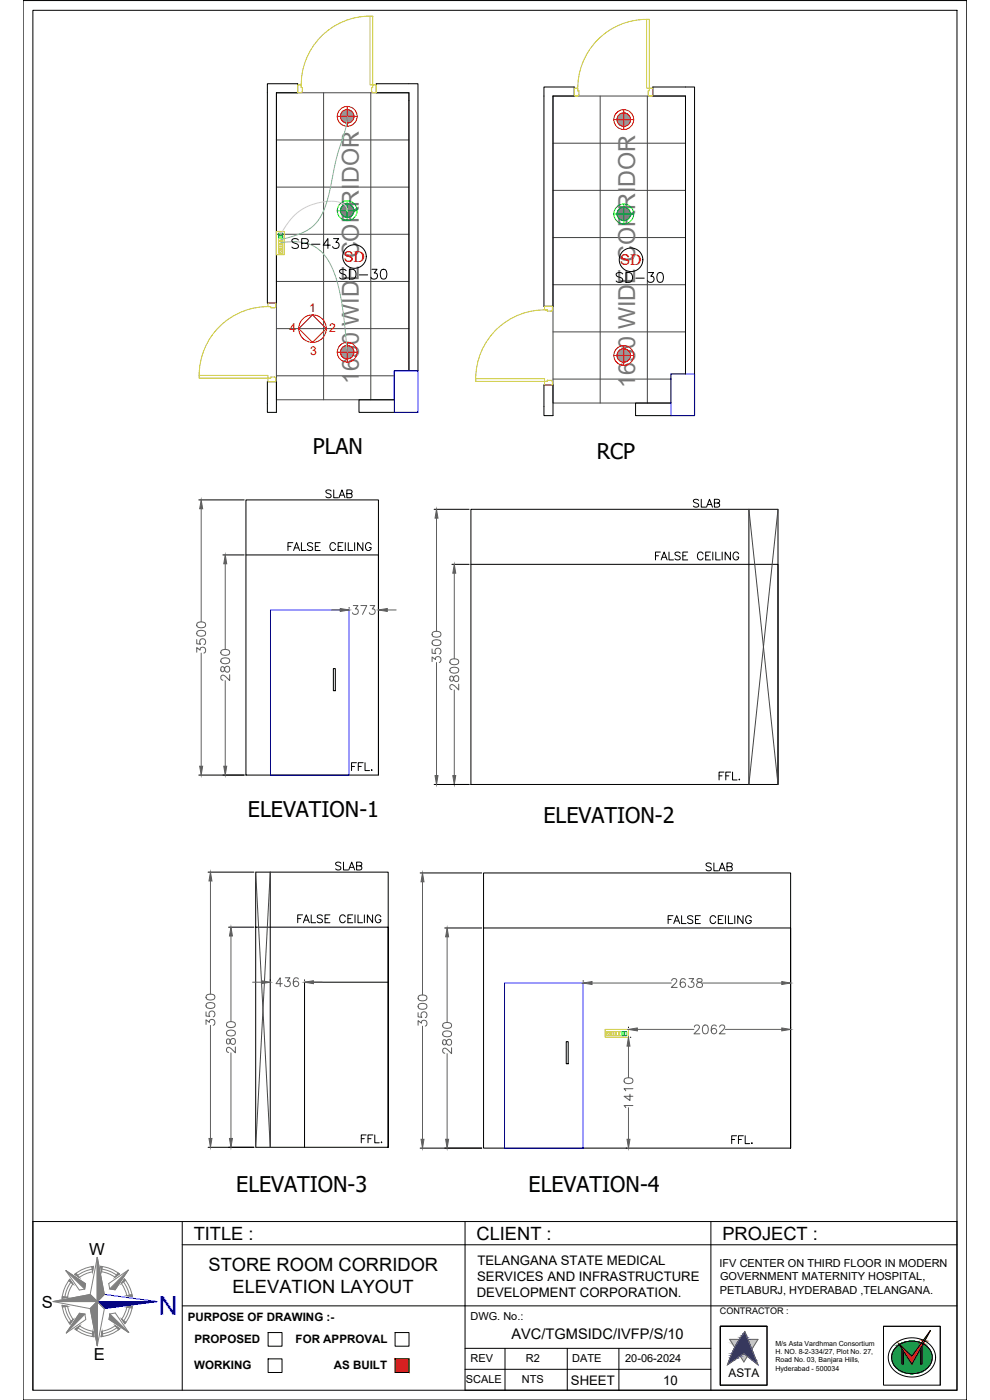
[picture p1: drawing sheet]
<svg xmlns="http://www.w3.org/2000/svg" width="297mm" height="420mm" viewBox="0 0 297 420" stroke-linecap="round" stroke-linejoin="round" font-family="sans-serif">
<!-- layer: ELE-LIGHTING WIRING -->
<g fill="none" stroke="#454545" stroke-width=".3">
<path d="M82.9 27.8h39.8v83.5h-4.4v8.7h-35.4zM97.1 27.8v92.2M111.3 27.8v92.2M165.9 28.8h39.8v83.4h-4.4v8.8h-35.4zM180.1 28.8v92.2M194.2 28.8v92.2M82.9 42h39.8M82.9 56.2h39.8M165.9 43h39.8M165.9 57.1h39.8M82.9 70.3h39.8M165.9 71.3h39.8"/>
<path d="M82.9 84.5h39.8M82.9 98.6h39.8M165.9 85.4h39.8M165.9 99.6h39.8M82.9 112.8h35.4M165.9 113.8h35.4"/>
</g>
<!-- layer: walls -->
<path d="M80.2 27.8v63.2M89.3 25.1v2.7h-6.4v63.2M122.7 25.1h-9.8v2.7h9.8M122.7 30.2v81.1M163.2 28.8v63.1M172.3 26.1v2.7h-6.4v63.1M205.7 26.1h-9.8v2.7h9.8M205.7 31.2v81M80.2 121v-6.4h2.7v9.2M163.2 122v-6.5h2.7v9.2" fill="none" stroke="#000" stroke-width=".3"/>
<!-- layer: col -->
<path d="M118.3 111.3h7.1v12.5h-7.1zM201.3 112.2h7.1v12.5h-7.1z" fill="none" stroke="#00f" stroke-width=".35"/>
<!-- layer: wall -->
<path d="M122.7 27.8v2.4M205.7 28.8v2.4M80.2 91h2.7M163.2 91.9h2.7M118.3 120h-10.6v3.8h10.6M201.3 121h-10.6v3.7h10.6" fill="none" stroke="#000" stroke-width=".3"/>
<!-- layer: ELE-12W UPS LIGHT -->
<g fill="none" stroke="#0f0" stroke-width=".3">
<path d="M101.2 63.2h5.9M104.2 60.3v5.9M184.2 64.2h5.9M187.2 61.2v6"/>
<circle cx="104.2" cy="63.2" r="2.02"/>
<circle cx="104.2" cy="63.2" r="2.98"/>
<circle cx="187.2" cy="64.2" r="2.02"/>
<circle cx="187.2" cy="64.2" r="2.98"/>
</g>
<g fill="none" stroke="#808080" stroke-width=".3">
<path d="M102.2 63.2l2 2.1M102.2 63.3l1.9 2M102.2 63.4l1.8 1.9M102.2 63.1l2.1 2.1M102.2 63.5l1.7 1.7M102.2 63l2.2 2.2M102.2 62.9l2.3 2.3M102.2 63.6l1.6 1.6M102.2 62.8l2.4 2.4M102.2 63.8l1.5 1.4M102.2 62.7l2.5 2.5M102.2 62.6l2.6 2.6"/>
<path d="M102.3 63.9l1.2 1.2M102.3 62.5l2.6 2.6M102.3 62.4l2.7 2.7M102.3 64.1l1 1M102.4 62.3l2.7 2.7M102.4 62.3l2.8 2.7M102.4 62.2l2.8 2.8M102.5 64.3l.6 .6M102.5 62.1l2.8 2.8M102.5 62.1l2.9 2.8M102.7 61.9l2.8 2.8M102.8 61.8l2.8 2.8-2.9-2.8"/>
<path d="M102.8 61.7l2.9 2.9M103.1 61.5l2.8 2.8-2.9-2.7M103.1 61.5l2.8 2.8M103.2 61.5l2.7 2.7M103.3 61.4l2.7 2.7M103.4 61.4l2.7 2.6M103.5 61.3l2.6 2.6M103.6 61.3l2.5 2.5M103.7 61.3l2.4 2.4M103.7 61.3l2.5 2.4M103.8 61.2l2.4 2.4M103.9 61.2l2.3 2.3"/>
<path d="M104 61.2l2.2 2.2M104.1 61.2l2.1 2.1M104.2 61.2l2 2M104.3 61.2l1.9 1.9M104.5 61.2l1.7 1.7M104.6 61.3l1.6 1.5M104.7 61.3l1.4 1.4M104.9 61.3l1.2 1.2M105.1 61.4l.9 .9M105.4 61.6l.4 .5M105.5 64.8l-2.9-2.9 2.8 2.9M105.8 64.5l-2.9-2.9 2.8 2.9"/>
<path d="M185.1 64.1l2.1 2.1M185.1 64.2l2 2M185.1 64l2.2 2.2M185.1 64.4l1.9 1.8M185.2 63.9l2.2 2.3M185.2 64.5l1.7 1.7M185.2 63.9l2.3 2.3M185.2 64.6l1.6 1.6M185.2 63.8l2.4 2.4M185.2 63.7l2.5 2.5M185.2 64.7l1.4 1.5M185.2 63.6l2.6 2.5"/>
<path d="M185.3 64.9l1.2 1.2M185.3 63.5l2.5 2.6M185.3 63.4l2.6 2.7M185.3 63.4l2.7 2.7M185.3 65.1l1 .9M185.4 63.3l2.7 2.7M185.4 63.2l2.7 2.8M185.4 63.2l2.8 2.7M185.5 65.3l.6 .6M185.5 63.1l2.8 2.8M185.5 63l2.8 2.9M185.6 62.9l2.9 2.9-2.9-2.8"/>
<path d="M185.7 62.9l2.8 2.8M185.8 62.7l2.9 2.9M185.9 62.7l2.8 2.8M186 62.6l2.8 2.8-2.9-2.8M186.1 62.5l2.7 2.8M186.1 62.5l2.8 2.7M186.2 62.4l2.7 2.8M186.3 62.4l2.7 2.7M186.3 62.4l2.7 2.6M186.4 62.3l2.6 2.7M186.5 62.3l2.6 2.6M186.6 62.3l2.5 2.5"/>
<path d="M186.6 62.3l2.5 2.4M186.7 62.2l2.4 2.4M186.8 62.2l2.3 2.3M186.9 62.2l2.3 2.3M187 62.2l2.2 2.2M187.1 62.2l2.1 2.1M187.2 62.2l2 2M187.3 62.2l1.9 1.8M187.4 62.2l1.8 1.7M187.6 62.2l1.5 1.6M187.7 62.3l1.4 1.3M187.9 62.3l1.1 1.2"/>
<path d="M188.1 62.4l.9 .9M188.3 62.6l.5 .4M188.6 65.6l-2.8-2.9 2.8 3"/>
</g>
<!-- layer: ELE-12W LED -->
<g fill="none" stroke="#f00" stroke-width=".3">
<path d="M101.2 34.9h5.9M104.2 31.9v6M184.2 35.9h5.9M187.2 32.9v6M101.2 105.7h5.9M104.2 102.7v6M184.2 106.7h5.9M187.2 103.7v6"/>
<circle cx="104.2" cy="34.9" r="2.02"/>
<circle cx="104.2" cy="34.9" r="2.98"/>
<circle cx="187.2" cy="35.9" r="2.02"/>
<circle cx="187.2" cy="35.9" r="2.98"/>
<circle cx="104.2" cy="105.7" r="2.02"/>
<circle cx="104.2" cy="105.7" r="2.98"/>
<circle cx="187.2" cy="106.7" r="2.02"/>
<circle cx="187.2" cy="106.7" r="2.98"/>
</g>
<g fill="none" stroke="#989898" stroke-width=".3">
<path d="M102.2 34.8l2 2.1M102.2 35l1.9 1.9M102.2 35.1l1.8 1.8M102.2 34.7l2.1 2.2M102.2 35.2l1.7 1.7M102.2 34.6l2.2 2.3M102.2 34.6l2.3 2.3M102.2 35.3l1.6 1.6M102.2 34.5l2.4 2.4M102.2 35.4l1.5 1.5M102.2 34.4l2.5 2.5M102.2 34.3l2.6 2.5"/>
<path d="M102.3 35.6l1.2 1.2M102.3 34.2l2.6 2.6M102.3 34.1l2.6 2.7M102.3 34.1l2.7 2.7M102.3 35.8l1 1M102.4 34l2.7 2.7M102.4 33.9l2.8 2.8M102.5 36l.6 .6M102.6 33.7l2.8 2.8-2.9-2.8M102.6 33.6l2.9 2.9M102.8 33.5l2.8 2.8M102.8 33.4l2.9 2.9"/>
<path d="M102.9 33.4l2.8 2.8M102.9 33.3l2.9 2.8M103 33.3l2.8 2.8M103.1 33.2l2.8 2.8M103.2 33.1l2.7 2.8M103.3 33.1l2.7 2.6-2.7-2.6M103.4 33l2.7 2.7M103.5 33l2.6 2.6M103.6 33l2.5 2.5M103.7 33l2.4 2.4M103.7 32.9l2.5 2.4M103.8 32.9l2.4 2.4"/>
<path d="M103.9 32.9l2.3 2.3M104 32.9l2.2 2.2M104.1 32.9l2.1 2.1M104.2 32.9l2 2M104.3 32.9l1.9 1.8M104.5 32.9l1.7 1.7M104.6 32.9l1.6 1.6M104.7 33l1.4 1.4M104.9 33l1.2 1.2M105.1 33.1l.9 .9M105.3 36.6l-2.8-2.8 2.7 2.8M105.4 33.3l.4 .4"/>
<path d="M105.6 36.4l-2.9-2.9 2.8 2.9M185.1 35.8l2.1 2.1M185.1 35.9l2 2M185.1 35.7l2.2 2.2M185.1 36l1.9 1.9M185.2 35.6l2.2 2.3M185.2 36.2l1.7 1.7M185.2 35.5l2.3 2.4M185.2 36.3l1.6 1.6M185.2 35.4l2.4 2.5M185.2 35.4l2.5 2.5M185.2 36.4l1.4 1.5"/>
<path d="M185.2 35.3l2.6 2.5M185.3 36.6l1.2 1.2M185.3 35.2l2.5 2.6M185.3 35.1l2.6 2.7M185.3 35.1l2.7 2.6M185.3 36.8l1 .9M185.4 35l2.7 2.7M185.5 37l.6 .6M185.5 34.8l2.8 2.8M185.5 34.7l2.8 2.8M185.6 34.7l2.8 2.8M185.6 34.6l2.9 2.8"/>
<path d="M185.7 34.5l2.8 2.9M185.7 34.5l2.9 2.8M185.8 34.4l2.8 2.9M185.8 34.4l2.9 2.8M185.9 34.3l2.8 2.9M185.9 34.3l2.9 2.8M186 34.2l2.8 2.9M186.1 34.2l2.7 2.8M186.1 34.2l2.8 2.7M186.3 34.1l2.7 2.7-2.8-2.7M186.3 34.1l2.7 2.6M186.4 34l2.6 2.7"/>
<path d="M186.5 34l2.6 2.6M186.6 34l2.5 2.5M186.6 33.9l2.5 2.5M186.7 33.9l2.4 2.4M186.8 33.9l2.3 2.3M186.9 33.9l2.3 2.2M187 33.9l2.2 2.1M187.1 33.9l2.1 2M187.2 33.9l2 1.9M187.3 33.9l1.9 1.8M187.4 33.9l1.8 1.7M187.6 33.9l1.5 1.6"/>
<path d="M187.7 34l1.4 1.3M187.9 34l1.1 1.2M188.1 34.1l.9 .9M188.2 37.6l-2.8-2.8 2.7 2.9M188.3 34.3l.5 .4M102.2 105.6l2 2.1M102.2 105.7l1.9 2M102.2 105.8l1.8 1.9M102.2 105.5l2.1 2.2M102.2 106l1.7 1.7M102.2 105.4l2.2 2.3M102.2 105.3l2.3 2.4"/>
<path d="M102.2 106.1l1.6 1.6M102.2 105.3l2.4 2.4M102.2 106.2l1.5 1.5M102.2 105.2l2.5 2.5M102.2 105.1l2.6 2.5M102.3 106.4l1.2 1.2M102.3 105l2.6 2.6M102.3 104.9l2.6 2.7M102.3 104.9l2.7 2.6M102.3 106.6l1 .9M102.4 104.8l2.7 2.7M102.4 104.7l2.8 2.8"/>
<path d="M102.4 104.7l2.8 2.7M102.5 106.8l.6 .6M102.5 104.6l2.8 2.8M102.5 104.5l2.9 2.8M102.6 104.5l2.8 2.8M102.6 104.4l2.9 2.9M102.7 104.4l2.8 2.8M102.8 104.2l2.8 2.9-2.9-2.8M102.8 104.2l2.9 2.8M102.9 104.1l2.9 2.8M103 104.1l2.8 2.8M103.1 104l2.8 2.8"/>
<path d="M103.1 104l2.8 2.7M103.2 103.9l2.7 2.8M103.3 103.9l2.7 2.7M103.3 103.9l2.7 2.6M103.4 103.8l2.7 2.7M103.5 103.8l2.6 2.6M103.6 103.8l2.5 2.5M103.7 103.7l2.4 2.5M103.7 103.7l2.5 2.4M103.8 103.7l2.4 2.3M103.9 103.7l2.3 2.2M104 103.7l2.2 2.1"/>
<path d="M104.1 103.7l2.1 2M104.2 103.7l2 1.9M104.3 103.7l1.9 1.8M104.5 103.7l1.7 1.7M104.6 103.7l1.6 1.6M104.7 103.8l1.4 1.3M104.9 103.8l1.2 1.2M105.1 103.9l.9 .9M105.4 104.1l.4 .4M185.1 106.6l2.1 2.1M185.1 106.7l2 2M185.1 106.5l2.2 2.2"/>
<path d="M185.1 106.8l1.9 1.9M185.2 106.4l2.2 2.3M185.2 106.9l1.7 1.8M185.2 106.3l2.3 2.4M185.2 107.1l1.6 1.6M185.2 106.2l2.4 2.5M185.2 106.2l2.5 2.4M185.2 107.2l1.4 1.4M185.2 106.1l2.6 2.5M185.3 107.4l1.2 1.2M185.3 106l2.5 2.6M185.3 105.9l2.6 2.7"/>
<path d="M185.3 105.8l2.7 2.7M185.3 107.5l1 1M185.4 105.8l2.7 2.7M185.4 105.7l2.7 2.7M185.4 105.6l2.8 2.8M185.5 107.8l.6 .6M185.6 105.4l2.8 2.9M185.6 105.4l2.9 2.8M185.7 105.3l2.8 2.9M185.8 105.2l2.9 2.8M185.9 105.1l2.8 2.9M185.9 105.1l2.9 2.8"/>
<path d="M186.1 104.9l2.8 2.8M186.2 104.9l2.7 2.7M186.3 104.9l2.7 2.7M186.3 104.8l2.7 2.7M186.4 104.8l2.6 2.6M186.5 104.8l2.6 2.6M186.6 104.8l2.5 2.5M186.6 104.7l2.5 2.5M186.7 104.7l2.4 2.4M186.8 104.7l2.3 2.3M186.9 104.7l2.3 2.2M187 104.7l2.2 2.1"/>
<path d="M187.1 104.7l2.1 2M187.2 104.7l2 1.9M187.3 104.7l1.9 1.8M187.4 104.7l1.8 1.7M187.6 104.7l1.5 1.6M187.7 104.7l1.4 1.4M187.9 104.8l1.1 1.2M188.1 104.9l.9 .9M188.3 108.3l-2.8-2.8 2.8 2.9M188.3 105.1l.5 .4M188.6 108.1l-2.8-2.9 2.8 2.9M188.8 107.8l-2.7-2.8 2.7 2.8"/>
</g>
<!-- layer: ELE-4M RAW P.SB -->
<g fill="none" stroke="#ffbf00" stroke-width=".3">
<path d="M82.9 69.5h2.4v6.9h-2.4zM83.6 72.4h1.2v.7h-1.2zM83.6 71.6h1.2v.6h-1.2zM83.6 74.1h1.2v.6h-1.2zM83.6 73.2h1.2v.7h-1.2zM83.9 75.6l.1 .2zM83.9 75.1v.1zM84.8 74.9h-1.2v1.1h1.2M181.6 308.9h7v2.4h-7zM182.1 309.6h1v1.2h-1zM182.4 310h.1M182.6 310.4v.2z"/>
<path d="M182.9 309.9l-.1 .1M183.3 309.6h.7v1.2h-.7zM184.2 309.6h.6v1.2h-.6zM185 309.6h.6v1.2h-.6zM185.8 309.6h.6v1.2h-.6z"/>
</g>
<!-- layer: ELE-6M RAW P.SB -->
<path d="M83.6 70.8h1.2v.6h-1.2zM83.6 70h1.2v.6h-1.2zM186.6 309.6h.6v1.2h-.6zM187.4 309.6h.7v1.2h-.7z" fill="none" stroke="#0f0" stroke-width=".3"/>
<!-- layer: ELE-LIGHTING WIRING -->
<path d="M104.2 63.3a3.2 3.2 0 0 0-3.6-2.8 15.9 15.9 0 0 0-15.6 8.6l-.8 1.2" fill="none" stroke="#debad0" stroke-width=".3"/>
<path d="M104.2 34.9a26.4 26.4 0 0 1-2.3 9.5l-1.2 4.3a75.8 75.8 0 0 1-3.6 14.4 12.6 12.6 0 0 1-9.3 7.8l-3.6 1M84.2 72.7l1.4-.1a13.2 13.2 0 0 1 9.6 1.9l2.4 2.4a26.5 26.5 0 0 1 4.6 12.2l1 6.3 1 10.3" fill="none" stroke="#63d7b6" stroke-width=".3"/>
<!-- layer: FA-BELOW SMOKE DERECTOR -->
<g fill="none" stroke="#000" stroke-width=".3">
<circle cx="106.4" cy="77" r="3.5"/>
<circle cx="189.3" cy="78" r="3.5"/>
</g>
<!-- layer: EQP ASBUILT -->
<g fill="none" stroke="#000" stroke-width=".3">
<path d="M89.3 25.1h-9.1v2.7M122.7 25.1h2.7v86.2M172.3 26.1h-9.1v2.7M205.7 26.1h2.7v86.1M80.2 121v2.8h2.7M163.2 122v2.7h2.7M59.7 150h13.6M73.8 150h39.7v82.6h-39.7zM130.3 152.8h10.5M141.3 152.8h92.1v82.6h-92.1zM224.7 152.8v82.6M66.9 166.5h6.4"/>
<path d="M73.8 166.5h39.7v66.1M135.6 169.4h5.2M141.3 169.4h92.1v66M59.7 232.6h13.6M130.3 235.4h10.5M62.4 261.7h13.8M68.6 278.3h7.6M76.7 278.3h39.8v66h-39.8v-82.6h39.8v82.6M81.1 261.7v82.6M126.1 262h18.4M133.4 278.5h11.1M145.1 278.5h92.1v66.1h-92.1v-82.6h92.1v82.6"/>
<path d="M116.5 294.8h-25.1v49.5M175 294.3v.2M237.2 294.3v.2M188.6 308.2v.2M189.1 311.3h.2M237.2 308.2v.2M62.4 344.3h13.8M126.1 344.6h18.4M187.9 344.6h.2"/>
</g>
<!-- layer: DOOR -->
<g fill="none" stroke="#c8c92d" stroke-width=".3">
<path d="M111 4.8h.8v20.7h-.8zM111 4.8a20.6 20.6 0 0 0-20.6 21.5M194 5.8h.8v20.7h-.8zM194 5.8a20.6 20.6 0 0 0-20.6 21.5M89.3 25.5h1.1v.8h.3v1.2l-.3 .3h-1.1zM111.8 25.5h1.1v2.3h-1.1l-.3-.3v-1.2h.3zM172.3 26.5h1v.8h.4v1.2l-.4 .3h-1zM194.5 28.5h.1M194.8 26.5h1.1v2.3h-1.1l-.2-.2-.1-1.3h.3zM80.4 91h2.4v1l-.4 .4h-1.2v-.4h-.8zM81.2 92a20.6 20.6 0 0 0-21.4 20.7M163.4 91.9h2.3v1.1l-.3 .4h-1.2v-.4h-.8z"/>
<path d="M164.2 93a20.6 20.6 0 0 0-21.5 20.6M59.8 112.7h20.6v.8h-20.6zM80.4 113.5h.8v-.4h1.2l.4 .4v1.1h-2.4zM142.7 113.6h20.7v.9h-20.7zM163.4 114.5h.8v-.4h1.2l.3 .4v1h-2.3z"/>
</g>
<!-- layer: EQP ASBUILT -->
<path d="M81.2 183.1h23.5v49.5h-23.5zM151.4 295h23.6v49.6h-23.6z" fill="none" stroke="#00f" stroke-width=".3"/>
<!-- layer: 0 -->
<path d="M6.9 .2h283.2v420h-283.2zM9.9 3.1h277.2v414.1h-277.2zM100 200.7h.6v6.6h-.6zM169.9 312.6h.6v6.7h-.6zM139.5 366.6v50.6h147.6M287.1 366.6h-277.2v50.6M230.1 398h-14v17.7h14M265.1 398h17v17.7M216.1 415.6v-17.6h14v17.6" fill="none" stroke="#000" stroke-width=".3"/>
<!-- layer: EQP ASBUILT -->
<g fill="none" stroke="#5e5e5e" stroke-width=".3">
<path d="M60.4 152.7v33.9M131 155.5v34M67.6 169.2v25.7M136.3 172v25.7M59 195.7v-1.3l1 .7a.88 .88 0 0 1 1.5-.6 .88 .88 0 0 1-.3 1.5M59 191.9v1.3l1.2 .1a.94 .94 0 0 1-.1-1.4 .94 .94 0 0 1 1.5 .2 .94 .94 0 0 1-.4 1.4M59.2 189.5a1.7 1.7 0 0 1 2.5 .4v.3a1.53 1.53 0 0 1-2.7 0zM59.2 187a1.7 1.7 0 0 1 2.5 .4v.3a1.53 1.53 0 0 1-2.7 0zM60.4 196v34M66.4 197.8a1.69 1.69 0 0 1 2.5 .4v.2a1.53 1.53 0 0 1-2.6 0zM66.4 195.3a1.7 1.7 0 0 1 2.5 .4v.2a1.53 1.53 0 0 1-2.6 0zM129.6 198.6v-1.4l1.1 .7a.88 .88 0 0 1 1.4-.6 .88 .88 0 0 1-.3 1.5"/>
<path d="M129.6 194.8v1.2l1.2 .2a.94 .94 0 0 1 0-1.5 .94 .94 0 0 1 1.4 .2 .94 .94 0 0 1-.4 1.4M129.8 192.4a1.7 1.7 0 0 1 2.5 .3v.3a1.53 1.53 0 0 1-2.7 0zM129.8 189.8a1.7 1.7 0 0 1 2.5 .4v.3a1.53 1.53 0 0 1-2.7 0zM131 198.8v34M135.1 198.1a1.7 1.7 0 0 1 2.5 .4v.2a1.53 1.53 0 0 1-2.6 0zM66.4 200.2a1.01 1.01 0 0 0 .2 1.4l.5-.1 .2-.3a.95 .95 0 0 1 .3-1 .95 .95 0 0 1 1.2 0l.1 .9a.76 .76 0 0 1-.8 .7 .76 .76 0 0 1-.7-.8l-.1-.5a.54 .54 0 0 0-.9-.3zM67.6 204.3v25.7M68.9 202.5v1.8l-1.3-1.3a.79 .79 0 0 0-1.2-.1l-.1 .7 .6 .5M135.1 203a1 1 0 0 0 .3 1.4l.5-.1 .1-.3a.95 .95 0 0 1 .4-1 .95 .95 0 0 1 1.1 0l.1 .9a.76 .76 0 0 1-.8 .7 .76 .76 0 0 1-.7-.8l-.1-.5a.54 .54 0 0 0-.9-.3zM135.1 200.6a1.69 1.69 0 0 1 2.5 .4v.3a1.53 1.53 0 0 1-2.6 0zM136.3 207.1v25.7M137.6 205.3v1.8l-1.2-1.3a.8 .8 0 0 0-1.3-.1l-.1 .7 .6 .5"/>
<path d="M63.1 264.4v33.9M126.8 264.6v34M61.9 298.7a1.7 1.7 0 0 1 2.6 .4v.3a1.53 1.53 0 0 1-2.7 0zM69.3 280.9v25.7M125.6 299a1.69 1.69 0 0 1 2.5 .4v.2a1.53 1.53 0 0 1-2.7 0zM134.2 281.2v25.6M177.6 295h23.8M201.5 294.3l.6-.6 .8 .2a.82 .82 0 0 1-.2 1.2l-1.3 1.2h1.8M205.6 294.1a.76 .76 0 0 0-.7-.4 .76 .76 0 0 0-.7 .5 1.55 1.55 0 0 0 .6 2.1 .82 .82 0 0 0 .9-.7 .82 .82 0 0 0-.7-.9 .82 .82 0 0 0-.9 .8M206.7 293.7h1.4l-.7 1a.88 .88 0 0 1 .6 1.4 .88 .88 0 0 1-1.5-.3M209.3 293.8a.54 .54 0 0 0 .2 .9 .95 .95 0 0 1 1.1 .4 .95 .95 0 0 1-.1 1.1l-.9 .1a.76 .76 0 0 1-.6-.8 .76 .76 0 0 1 .8-.7l.5-.1a.54 .54 0 0 0 .2-.9zM210.8 295h23.8"/>
<path d="M61.8 307.5v-1.4l1 .7a.88 .88 0 0 1 1.5-.6 .88 .88 0 0 1-.3 1.5M61.8 303.7v1.2l1.2 .2a.94 .94 0 0 1-.1-1.5 .94 .94 0 0 1 1.4 .2 .94 .94 0 0 1-.3 1.4M61.9 301.3a1.69 1.69 0 0 1 2.6 .3v.3a1.53 1.53 0 0 1-2.7 0zM63.1 307.7v34M68.1 311.9a1 1 0 0 0 .2 1.4l.7-.4a.96 .96 0 0 1 .4-1 .96 .96 0 0 1 1.1 0l.1 .9a.76 .76 0 0 1-.8 .7 .76 .76 0 0 1-.7-.8l-.1-.5a.54 .54 0 0 0-.9-.3zM68.1 309.5a1.7 1.7 0 0 1 2.5 .4v.2a1.53 1.53 0 0 1-2.6 0zM68.1 307a1.69 1.69 0 0 1 2.5 .4v.2a1.53 1.53 0 0 1-2.6 0zM69.3 316v25.7M70.6 314.2v1.8l-1.2-1.3a.82 .82 0 0 0-1.2-.3l-.2 .9 .6 .5M125.4 307.7v-1.4l1.1 .8a.88 .88 0 0 1 1.4-.7 .88 .88 0 0 1-.3 1.6M125.4 303.9v1.3l1.2 .1a.94 .94 0 0 1 0-1.4 .94 .94 0 0 1 1.4 .2 .94 .94 0 0 1-.4 1.3M125.6 301.5a1.69 1.69 0 0 1 2.5 .4v.2a1.52 1.52 0 0 1-2.7 0z"/>
<path d="M126.8 308v33.9M133 312.2a1 1 0 0 0 .2 1.4l.5-.2 .1-.2a.95 .95 0 0 1 .4-1.1 .95 .95 0 0 1 1.2 .1l.1 .8a.76 .76 0 0 1-.8 .7 .76 .76 0 0 1-.7-.8l-.2-.5a.53 .53 0 0 0-.8-.2zM133 309.8a1.7 1.7 0 0 1 2.5 .3v.3a1.53 1.53 0 0 1-2.7 0zM133 307.2a1.7 1.7 0 0 1 2.5 .4v.3a1.53 1.53 0 0 1-2.7 0zM134.2 316.2v25.7M135.5 314.4v1.8l-1.3-1.3a.82 .82 0 0 0-1.1-.2l-.3 .9 .7 .5M188.6 314v9.4M191.2 308.9h17M208.3 308.2l.5-.6 .9 .3a.82 .82 0 0 1-.2 1.1l-1.3 1.3h1.8M211.1 307.7a.87 .87 0 0 1 1.3 .4 1.34 1.34 0 0 1-.9 2.2 1.7 1.7 0 0 1-.4-2.6zM214.9 308a.79 .79 0 0 0-1.1-.3 1.52 1.52 0 0 0 .5 2.6 .82 .82 0 0 0 .7-.9 .82 .82 0 0 0-.8-.8 .82 .82 0 0 0-.8 .8M215.9 308.2l.5-.6 .9 .3a.82 .82 0 0 1-.2 1.1l-1.3 1.3h1.8"/>
<path d="M217.6 308.9h17M187.4 323.8a1.7 1.7 0 0 1 2.5 .4v.3a1.53 1.53 0 0 1-2.7 0zM188.6 332.4v9.5M189 328.4v1.9l-1.8-1.3h2.7M189.9 331.8h-2.7l.5 .6M189.9 326.7h-2.7l.5 .7"/>
</g>
<g fill="#5e5e5e" stroke="#5e5e5e" stroke-width=".3">
<path d="M60.4 150l.4 2.7h-.9z"/>
<path d="M59.9 230h.9l-.4 2.6z"/>
<path d="M67.6 166.5l.4 2.7h-.9z"/>
<path d="M67.1 230h.9l-.4 2.6z"/>
<path d="M136.3 169.4l.4 2.6h-.8z"/>
<path d="M135.9 232.8h.8l-.4 2.6z"/>
<path d="M130.5 232.8h.9l-.4 2.6z"/>
<path d="M131 152.8l.4 2.7h-.9z"/>
<path d="M63.1 261.7l.5 2.7h-.9z"/>
<path d="M62.7 341.7h.9l-.5 2.6z"/>
<path d="M69.3 278.3l.4 2.6h-.9z"/>
<path d="M68.8 341.7h.9l-.4 2.6z"/>
<path d="M126.8 262l.4 2.6h-.9z"/>
<path d="M126.3 341.9h.9l-.4 2.7z"/>
<path d="M134.2 278.5l.4 2.7h-.9z"/>
<path d="M133.7 341.9h.9l-.4 2.7z"/>
<path d="M175 295l2.6-.4v.9z"/>
<path d="M234.6 294.6l2.6 .4-2.6 .5z"/>
<path d="M188.6 311.3l.4 2.7h-.9z"/>
<path d="M188.1 341.9h.9l-.4 2.7z"/>
<path d="M188.6 308.9l2.6-.4v.9z"/>
<path d="M234.6 308.5l2.6 .4-2.6 .5z"/>
</g>
<path d="M224.7 152.8l8.7 82.6M233.4 152.8l-8.7 82.6M76.7 261.7l4.4 82.6M81.1 261.7l-4.4 82.6" fill="none" stroke="#454545" stroke-width=".3"/>
<!-- layer: ELE-SOCKET NMBERING -->
<g fill="none" stroke="#000" stroke-width=".3">
<path d="M200.5 275.9h.9M201.9 274.8h-1.4v2.4M202.2 277.2l.8-2.4 .9 2.4M202.5 276.4h1.1M204.5 274.8v2.4h1.4M207.9 275.2a.89 .89 0 0 0-.9-.4 .89 .89 0 0 0-.7 .6l.2 .3 1.2 .5a.55 .55 0 0 1 0 .9 1.08 1.08 0 0 1-1.4-.3M208.7 275.9h.9M210.1 274.8h-1.4v2.4h1.4M214.7 275.4a.87 .87 0 0 0-1-.6 .87 .87 0 0 0-.7 .9v.6a.87 .87 0 0 0 .7 .9 .87 .87 0 0 0 1-.6M215.5 275.9h.9M217 274.8h-1.5v2.4h1.5M217.7 274.8v2.4"/>
<path d="M218.6 274.8v2.4h1.3M220.5 274.8v2.4M222.9 274.8v2.4l-1.5-2.4v2.4M225.4 275.4a.87 .87 0 0 0-1-.6 .87 .87 0 0 0-.7 .9v.6a.85 .85 0 0 0 .9 .9 .85 .85 0 0 0 .8-.9h-.6M108.4 341.7h.9M109.9 340.6h-1.5v2.4M110.4 341.7h.9M111.9 340.6h-1.5v2.4M112.4 340.6v2.4h1.4M114.5 342.7v.3z"/>
</g>
<!-- layer: 0 -->
<g fill="none" stroke="#f00" stroke-width=".3">
<path d="M89.6 98.6l4.2-4.1 4.1 4.1-4.1 4.2z"/>
<circle cx="93.8" cy="98.6" r="4.1"/>
</g>
<!-- layer: HATCH -->
<path d="M287.1 366.6v50.6" fill="none" stroke="#000" stroke-width=".3"/>
<!-- layer: TITLE -->
<g fill="none" stroke="#808080" stroke-width=".3">
<path d="M29.2 377.3v13.3v-13.3M15.9 390.6h13.3l-2.1 2.1 2.1-2.1zM18.6 391.7l1.7 .3 .7 2.4 1 1.6-1 1.4a10.6 10.6 0 0 1-2.4-5.7zM19.5 392.2l.5 1.9 1.3 2.4M19.7 381.3l6 4-.3 1.6-1.6 .3zM20.9 384l1 1.3-1.2 2.2-.4 1.8-1.7 .3a10.6 10.6 0 0 1 2.3-5.6zM21.2 384.9l-1 1.7-.7 2.6M22.4 382.4a10.6 10.6 0 0 1 5.7-2.3l-.3 1.6-1.8 .5-2.2 1.2zM22.5 398.9l1.4-1 1.6 .9 2.4 .7 .3 1.7a10.6 10.6 0 0 1-5.7-2.3zM23.4 398.6l1.8 1 2.6 .7M23.8 394.1l1.7 .3 .2 1.6-5.8 4.1zM27.1 388.5l2.1 2.1-2.1-2.1"/>
<path d="M27.1 388.5l-11.2 2.1 11.2 2.1 2.1 11.2 2.1-11.2M27.6 380.9l-1.9 .5-2.4 1.3M30.5 381.7l2.4 .7 1.6 .9 1.3-1a10.6 10.6 0 0 0-5.6-2.3l.3 1.7M30.6 380.9l2.6 .7 1.7 1.1M30.6 399.5l2.4-.7 1.6-1 1.4 1a10.6 10.6 0 0 1-5.7 2.4zM31.3 388.5l-2.1-11.2-2.1 11.2M31.3 388.5l-2.1 2.1v13.3v-13.3l2.1 2.1-2.1-2.1zM32.6 385.2l5.9-4-4 5.9-1.6-.3zM33 394.3l1.6-.2 4 5.8-5.9-3.9zM35.1 398.5l-2.4 1.3-1.9 .5M36.4 385.2l1.1 2 .5 1.6 1.7 .2a10.6 10.6 0 0 0-2.4-5.2l-.9 1.4M37.1 384.7l1 1.7 .8 2.5"/>
<path d="M38.1 392.3l1.6-.2a10.6 10.6 0 0 1-2.2 5.2l-1-1.4 1-1.7zM38.9 392.2l-.5 1.9-1.3 2.3"/>
</g>
<g fill="#808080" stroke="#808080" stroke-width=".3">
<path d="M29.2 377.3l2.1 11.2-2.1 2.1z"/>
<path d="M29.2 390.6v13.3l-2.1-11.2z"/>
<path d="M34.6 397.8l1.4 1-.5 .3z"/>
<path d="M33 394.3l5.6 5.6-5.9-3.9z"/>
<path d="M36.5 395.9l1.3 .9-.4 .5z"/>
<path d="M30.6 399.5l.3 1.6-.6 .1z"/>
<path d="M27.9 399.5l.3 1.7-.5-.1z"/>
<path d="M20.7 396.9l1.3-.9-1 1.4z"/>
<path d="M22.5 398.9l1.4-1-.9 1.3z"/>
<path d="M23.8 394.1l1.7 .3-5.6 5.7z"/>
<path d="M15.9 390.6l11.2-2.1 2.1 2.1z"/>
<path d="M18.6 391.7l1.7 .3-1.6 .3z"/>
<path d="M18.7 389.1l1.6 .2-1.7 .3z"/>
<path d="M38.5 381.2l-4 5.9-1.6-.3z"/>
<path d="M35.4 382l.4 .3-1.3 1z"/>
<path d="M37.3 383.8l.4 .5-1.3 .9z"/>
<path d="M30.2 380l.5 .1-.2 1.6z"/>
<path d="M19.7 381.3l6 4-.3 1.6z"/>
<path d="M27.5 380.1h.6l-.3 1.6z"/>
<path d="M20.9 384l1 1.3-1.3-.9z"/>
<path d="M22.4 382.4l.4-.3 1 1.3z"/>
<path d="M38 388.8l1.6-.3 .1 .5z"/>
<path d="M38 392.3l1.7-.2-.1 .5z"/>
</g>
<path d="M31.3 388.5l15.8 2.1-15.8 2.1" fill="none" stroke="#00f" stroke-width=".3"/>
<path d="M29.2 390.6h17.9l-15.8 2.1z" fill="#00f" stroke="#00f" stroke-width=".3"/>
<!-- layer: MEP_HVAC_TEXT -->
<path d="M54.7 373.6h232.4M54.7 366.6v50.6M213.3 366.6v50.6M54.7 391.9h84.8M139.5 391.9h147.6M139.5 404.7h73.8M139.5 410.9h73.8M151.5 404.7v12.5M170.2 404.7v12.5M185.7 404.7v12.5" fill="none" stroke="#000" stroke-width=".3"/>
<!-- layer: 0.0 -->
<path d="M80.4 399.9h4.2v4.1h-4.2zM118.5 399.9h4.2v4.1h-4.2zM216.1 398h14v17.7h-14zM230.1 398h-14v17.7M265.1 398h17v17.7h-17zM80.4 407.8h4.2v4.1h-4.2zM118.5 407.8h4.2v4.1h-4.2zM268 403.8l1.7-1.4 2.4-.8h2.5l2.4 .6 2 1.4 1.3 1.7 .4 2.1-.5 2.2-.8 1.1-1 1-2.5 1.2-3 .3-2.9-.7-2.1-1.6-.7-1.1-.5-1.2v-2.4l.5-1.3zM268.7 404.5a6.8 6.8 0 0 1 10.7 1.3 4.7 4.7 0 0 1-3.9 6.2 6.3 6.3 0 0 1-7.9-3.8 4.1 4.1 0 0 1 1.1-3.7zM269.7 403.3l3.9 3.7 5.6-7.7-5.6 10.1zM270.6 404.7v4.7h.5v-3.9M276.6 403.9v5.5h-.5v-4.6" fill="none" stroke="#000" stroke-width=".3"/>
<!-- layer: MEP_HVAC_TEXT -->
<path d="M118.5 407.8l4.2 4.1v-4.1zM118.5 407.8l4.2 4.1h-4.2z" fill="#f00" stroke="#f00" stroke-width=".3"/>
<!-- layer: 0.0 -->
<g fill="#000" stroke="#000" stroke-width=".3">
<path d="M276.6 403.9v.8h-.4z"/>
<path d="M270.6 404.8l.5 .7zM270.6 404.8l.5 .7h-.5z"/>
<path d="M270.6 405.5l.5 3.9v-3.9zM270.6 405.5l.5 3.9h-.5z"/>
<path d="M276.2 404.7l.4 .1zM276.2 404.7l.4 .1z"/>
<path d="M276.1 404.8l.5 4.6v-4.6zM276.1 404.8l.5 4.6h-.5z"/>
</g>
<g fill="#139b48" stroke="#139b48" stroke-width=".3">
<path d="M273.5 402.5h.3z"/>
<path d="M273.3 412.2h.6z"/>
<path d="M273.5 402.5h.4zM273.2 402.5h.7z"/>
<path d="M273.2 402.5h.9zM273.2 402.5h.9z"/>
<path d="M273.2 402.5h1zM273 402.5h1.2z"/>
<path d="M273 402.5h1.4zM272.9 402.5h1.5z"/>
<path d="M272.9 402.5l1.6 .1zM272.7 402.6h1.8z"/>
<path d="M272.7 402.6h1.9zM272.6 402.6h2z"/>
<path d="M272.6 402.6h2.2zM272.4 402.6h2.4z"/>
<path d="M272.4 402.6h2.5zM272.3 402.6h2.6z"/>
<path d="M272.3 402.6h2.8zM272.1 402.6h3z"/>
<path d="M272.1 402.6l3.1 .1zM272.1 402.7h3.1z"/>
<path d="M272.1 402.7h3.2zM271.9 402.7h3.4z"/>
<path d="M271.9 402.7h3.5zM271.8 402.7h3.6z"/>
<path d="M271.8 402.7l3.8 .1zM271.6 402.8h4z"/>
<path d="M271.6 402.8h4.1zM271.5 402.8h4.2z"/>
<path d="M271.5 402.8h4.4zM271.4 402.8h4.5z"/>
<path d="M271.4 402.8l4.6 .1zM271.3 402.9h4.7z"/>
<path d="M271.3 402.9h4.8zM271.1 402.9h5z"/>
<path d="M271.1 402.9l5.1 .1zM271 403h5.2z"/>
<path d="M271 403h5.4zM270.8 403h5.6z"/>
<path d="M270.8 403l5.7 .1zM270.8 403.1h5.7z"/>
<path d="M270.8 403.1h5.7zM270.6 403.1h5.8z"/>
<path d="M270.6 403.1h5.8zM270.4 403.3h5.9z"/>
<path d="M270.4 403.3h5.9zM270.1 403.4h6.1z"/>
<path d="M276.9 403.4h.3zM276.9 403.4h.3z"/>
<path d="M270.1 403.4h6.1zM269.9 403.5h6.2z"/>
<path d="M276.9 403.4l.5 .2zM276.9 403.4l.5 .2h-.6z"/>
<path d="M269.8 403.6l.1 .1zM269.6 403.7h.3z"/>
<path d="M276.8 403.6l.8 .1zM276.8 403.6l.8 .1h-.9z"/>
<path d="M269.6 403.7l.4 .1zM269.4 403.8h.6z"/>
<path d="M276.7 403.7l1.1 .2zM276.7 403.7l1.1 .2h-1.1z"/>
<path d="M276.7 403.9h1.2zM276.7 403.9h1.2z"/>
<path d="M269.4 403.8l.7 .2zM269.2 404l.2-.2 .7 .2z"/>
<path d="M276.6 403.9l1.4 .1zM276.6 403.9l1.4 .1z"/>
<path d="M269.2 404l1 .2zM269 404.2l.2-.2 1 .2z"/>
<path d="M276.6 404l1.6 .2zM276.6 404l1.6 .2h-1.6z"/>
<path d="M269 404.2l1.4 .1-.2-.1zM268.9 404.3l.1-.1 1.4 .1z"/>
<path d="M276.6 404.2l1.8 .2-.2-.2zM276.6 404.2l1.8 .2h-1.8z"/>
<path d="M268.9 404.3l1.6 .2-.1-.2zM268.9 404.3l1.6 .2h-1.8z"/>
<path d="M276.6 404.4l2 .1-.2-.1zM276.6 404.4l2 .1h-2z"/>
<path d="M268.7 404.5l1.9 .2-.1-.2zM268.7 404.5l1.9 .2h-2.1z"/>
<path d="M268.5 404.7h2.1zM268.5 404.7h2.1z"/>
<path d="M276.6 404.5l2.1 .2-.1-.2zM276.6 404.5l2.1 .2h-2.1z"/>
<path d="M268.5 404.7l2.1 .2v-.2zM268.5 404.7l2.1 .2h-2.2z"/>
<path d="M276.6 404.7l2.3 .2-.2-.2zM276.6 404.7l2.3 .2h-2.3z"/>
<path d="M268.4 404.9l2.2 .2v-.2zM268.4 404.9l2.2 .2h-2.4z"/>
<path d="M276.6 404.9l2.4 .2-.1-.2zM276.6 404.9l2.4 .2h-2.4z"/>
<path d="M268.2 405.1l2.4 .2v-.2zM268.2 405.1l2.4 .2h-2.5z"/>
<path d="M276.6 405.1l2.5 .2-.1-.2zM276.6 405.1l2.5 .2h-2.5z"/>
<path d="M268.1 405.3l2.5 .2v-.2zM268.1 405.3l2.5 .2h-2.6z"/>
<path d="M276.6 405.3l2.6 .2-.1-.2zM276.6 405.3l2.6 .2h-2.6z"/>
<path d="M268 405.5l2.6 .2v-.2zM268 405.5l2.6 .2h-2.7z"/>
<path d="M276.6 405.5l2.7 .2-.1-.2zM276.6 405.5l2.7 .2h-2.7z"/>
<path d="M267.9 405.7l2.7 .2v-.2zM267.9 405.7l2.7 .2h-2.8z"/>
<path d="M276.6 405.7l2.8 .2-.1-.2zM276.6 405.7l2.8 .2h-2.8z"/>
<path d="M267.8 405.9l2.8 .2v-.2zM267.8 405.9l2.8 .2h-2.9z"/>
<path d="M276.6 405.9l2.9 .2-.1-.2zM276.6 405.9l2.9 .2h-2.9z"/>
<path d="M267.7 406.1l2.9 .2v-.2zM267.7 406.1l2.9 .2h-2.9z"/>
<path d="M276.6 406.1l3 .3-.1-.3zM276.6 406.1l3 .3h-3z"/>
<path d="M267.7 406.3l2.9 .2v-.2zM267.7 406.3l2.9 .2h-3z"/>
<path d="M276.6 406.4l3 .2v-.2zM276.6 406.4l3 .2h-3z"/>
<path d="M267.6 406.5l3 .3v-.3zM267.6 406.5l3 .3h-3z"/>
<path d="M276.6 406.6l3.1 .2-.1-.2zM276.6 406.6l3.1 .2h-3.1z"/>
<path d="M267.6 406.8l3 .2v-.2zM267.6 406.8l3 .2h-3.1z"/>
<path d="M276.6 406.8l3.1 .2v-.2zM276.6 406.8l3.1 .2h-3.1z"/>
<path d="M269.9 403.5l3.7 3.5 2.5-3.5zM269.9 403.5l3.7 3.5z"/>
<path d="M267.5 407l3.1 .2v-.2zM267.5 407l3.1 .2h-3.1z"/>
<path d="M276.6 407l3.1 .2v-.2zM276.6 407l3.1 .2h-3.1z"/>
<path d="M267.5 407.2l3.1 .2v-.2zM267.5 407.2l3.1 .2h-3.1z"/>
<path d="M276.6 407.2l3.1 .3v-.3zM276.6 407.2l3.1 .3h-3.1z"/>
<path d="M267.5 407.4l3.1 .3v-.3zM267.5 407.4l3.1 .3h-3.1z"/>
<path d="M276.6 407.5l3.1 .2v-.2zM276.6 407.5l3.1 .2h-3.1z"/>
<path d="M267.5 407.7l3.1 .2v-.2zM267.5 407.7l3.1 .2h-3z"/>
<path d="M276.6 407.7l3.1 .2v-.2zM276.6 407.7l3.1 .2h-3.1z"/>
<path d="M267.6 407.9l3 .2v-.2zM267.6 407.9l3 .2h-3z"/>
<path d="M276.6 407.9l3 .2 .1-.2zM276.6 407.9l3 .2h-3z"/>
<path d="M267.6 408.1l3 .2v-.2zM267.6 408.1l3 .2h-3z"/>
<path d="M276.6 408.1l3 .3v-.3zM276.6 408.1l3 .3h-3z"/>
<path d="M267.6 408.3l3 .2v-.2zM267.6 408.3l3 .2h-2.9z"/>
<path d="M276.6 408.4l2.9 .2 .1-.2zM276.6 408.4l2.9 .2h-2.9z"/>
<path d="M267.7 408.5l2.9 .2v-.2zM267.7 408.5l2.9 .2h-2.8z"/>
<path d="M276.6 408.6l2.8 .2 .1-.2zM276.6 408.6l2.8 .2h-2.8z"/>
<path d="M267.8 408.7l2.8 .3v-.3zM267.8 408.7l2.8 .3h-2.8z"/>
<path d="M276.6 408.8l2.8 .2v-.2zM276.6 408.8l2.8 .2h-2.8z"/>
<path d="M267.8 409l2.8 .2v-.2zM267.8 409l2.8 .2h-2.7z"/>
<path d="M276.6 409l2.7 .2 .1-.2zM276.6 409l2.7 .2h-2.7z"/>
<path d="M276.1 404.9v4.5zM276.1 404.9v4.5h-2.5z"/>
<path d="M271.1 405.5l2.5 3.9zM271.1 405.5l2.5 3.9h-2.5z"/>
<path d="M267.9 409.2l2.7 .2v-.2zM267.9 409.2l2.7 .2h-2.5z"/>
<path d="M276.6 409.2l2.6 .2 .1-.2zM276.6 409.2l2.6 .2h-2.6z"/>
<path d="M273.6 409.4h2.5zM273.6 409.4h2.5z"/>
<path d="M271.1 409.4h2.5zM271.1 409.4h2.5z"/>
<path d="M268.1 409.4h2.5zM268.1 409.4h2.5z"/>
<path d="M268.1 409.4h11.1zM268.1 409.4h11z"/>
<path d="M268.1 409.4l10.9 .2 .1-.2zM268.1 409.4l10.9 .2h-10.8z"/>
<path d="M268.2 409.6h10.8zM268.2 409.6h10.8z"/>
<path d="M268.2 409.6l10.7 .2 .1-.2zM268.2 409.6l10.7 .2h-10.6z"/>
<path d="M268.3 409.8h10.6zM268.3 409.8h10.6z"/>
<path d="M268.3 409.8l10.5 .2 .1-.2zM268.3 409.8l10.5 .2h-10.3z"/>
<path d="M268.5 410h10.3zM268.5 410h10.2z"/>
<path d="M268.5 410l10.1 .2 .1-.2zM268.5 410l10.1 .2h-10z"/>
<path d="M268.6 410.2h10zM268.6 410.2h10z"/>
<path d="M268.6 410.2h10zM268.6 410.2l9.9 .1z"/>
<path d="M268.8 410.3h9.7zM268.8 410.3l9.6 .1z"/>
<path d="M268.8 410.4h9.6zM268.8 410.4l9.5 .1z"/>
<path d="M268.9 410.5h9.4zM268.9 410.5h9.3z"/>
<path d="M269 410.5h9.2zM269 410.5l9.1 .2z"/>
<path d="M269.1 410.7h9zM269.1 410.7h9z"/>
<path d="M269.2 410.7h8.9zM269.2 410.7l8.7 .1z"/>
<path d="M269.3 410.8h8.6zM269.3 410.8l8.6 .1z"/>
<path d="M269.4 410.9h8.5zM269.4 410.9l8.3 .1z"/>
<path d="M269.5 411h8.2zM269.5 411h8.2z"/>
<path d="M269.6 411h8.1zM269.6 411l7.9 .1z"/>
<path d="M269.7 411.1h7.8zM269.7 411.1l7.8 .1z"/>
<path d="M269.8 411.2h7.7zM269.8 411.2l7.5 .1z"/>
<path d="M269.9 411.3h7.4zM269.9 411.3h7.3z"/>
<path d="M270 411.3h7.2zM270 411.3l7 .1z"/>
<path d="M270.2 411.4h6.8zM270.2 411.4h6.8z"/>
<path d="M270.2 411.4h6.8zM270.2 411.4l6.6 .1z"/>
<path d="M270.4 411.5h6.4zM270.4 411.5h6.4z"/>
<path d="M270.5 411.5h6.3zM270.5 411.5l6.1 .1z"/>
<path d="M270.6 411.6h6zM270.6 411.6l5.9 .1z"/>
<path d="M270.7 411.7h5.8zM270.7 411.7h5.6z"/>
<path d="M270.9 411.7h5.4zM270.9 411.7l5.4 .1z"/>
<path d="M270.9 411.8h5.4zM270.9 411.8h5.2z"/>
<path d="M271.2 411.8h4.9zM271.2 411.8l4.8 .1z"/>
<path d="M271.2 411.9h4.8zM271.2 411.9h4.6z"/>
<path d="M271.4 411.9h4.4zM271.4 411.9h4.4z"/>
<path d="M271.5 411.9h4.3zM271.5 411.9l4 .1z"/>
<path d="M271.7 412h3.8zM271.7 412h3.8z"/>
<path d="M271.7 412h3.8zM271.7 412l3.6 .1z"/>
<path d="M271.9 412.1h3.4zM271.9 412.1h3.3z"/>
<path d="M272 412.1h3.2zM272 412.1h3z"/>
<path d="M272.2 412.1h2.8zM272.2 412.1h2.8z"/>
<path d="M272.3 412.1h2.7zM272.3 412.1l2.4 .1z"/>
<path d="M272.5 412.2h2.2zM272.5 412.2h2.2z"/>
<path d="M272.5 412.2h2.2zM272.5 412.2h2z"/>
<path d="M272.8 412.2h1.7zM272.8 412.2h1.6z"/>
<path d="M272.8 412.2h1.6zM272.8 412.2h1.4z"/>
<path d="M273 412.2h1.2zM273 412.2h1.1z"/>
<path d="M273.1 412.2h1zM273.1 412.2h.8z"/>
<path d="M273.3 412.2h.6zM273.4 412.2h.5z"/>
</g>
<g fill="#ed1f24" stroke="#ed1f24" stroke-width=".3">
<path d="M279.2 399.3l-1.6 2.9h-.5z"/>
<path d="M277.1 402.2h.5z"/>
<path d="M276.5 403.1h.1z"/>
<path d="M276.6 403.1h.5z"/>
<path d="M277.1 402.2l.4 .1zM277.3 402.3h.2z"/>
<path d="M277.1 402.2l.2 .1zM277.1 402.2l.2 .1z"/>
<path d="M277 402.3l.4 .1zM277 402.3l.4 .1z"/>
<path d="M276.9 402.4l.2 .7 .3-.7zM276.9 402.4l.2 .7h-.6z"/>
<path d="M276.5 403.1h.6zM276.5 403.1h.6z"/>
<path d="M276.6 403.1l.4 .1zM276.8 403.2h.2z"/>
<path d="M276.4 403.1l.4 .1zM276.4 403.1l.4 .1z"/>
<path d="M276.3 403.2l.7 .1zM276.3 403.2l.7 .1z"/>
<path d="M276.3 403.3l.5 .2 .2-.2zM276.3 403.3l.5 .2h-.7z"/>
<path d="M276.1 403.5l-1.2 3.5 1.9-3.5zM276.1 403.5l-1.2 3.5h-1.3z"/>
<path d="M269.8 403.5l3.8 3.5zM269.8 403.5l3.8 3.5h-1.5z"/>
<path d="M272.1 407l1.5 2.4zM272.1 407h2.8l-1.3 2.4z"/>
</g>
<!-- layer: 0 -->
<path d="M269.7 403.3l.2 .2z" fill="#ed1f24" stroke="#ed1f24" stroke-width=".3"/>
<g fill="#c7c8ca" stroke="#c7c8ca" stroke-width=".3">
<path d="M220 403.7h.8l-.2 .3z"/>
<path d="M224.4 402h3l-1.4 2.3z"/>
<path d="M222.1 407l1.1-.8 .9 .8z"/>
<path d="M222.1 407h2.1z"/>
<path d="M219 402l2.9 .2 .2-.2zM219 402l2.9 .2h-2.8z"/>
<path d="M219.1 402.2l2.6 .3 .2-.3zM219.1 402.2l2.6 .3h-2.4z"/>
<path d="M219.3 402.5l2.1 .3 .3-.3zM219.3 402.5l2.1 .3h-1.9z"/>
<path d="M219.5 402.8l1.7 .3 .2-.3zM219.5 402.8l1.7 .3h-1.5z"/>
<path d="M219.7 403.1l1.3 .3 .2-.3zM219.7 403.1l1.3 .3h-1.2z"/>
<path d="M219.8 403.4l1 .3 .2-.3zM219.8 403.4l1 .3h-.8z"/>
<path d="M220 403.7l.2 .3h.4zM220.2 404h.4l-.2 .3z"/>
<path d="M224.4 402l.9 2.3h.7zM225.3 404.3h.7l-.4 .6z"/>
<path d="M222.1 407h2.1zM222.1 407h2.1l-1 1.7z"/>
</g>
<path d="M223.5 399.7l3.9 9.9-4.2-3.4-4.9 3.4 2.3-5.5zM222.1 407l1.1 1.7 1-1.7M222.3 402h-3.3l1.4 2.3M224.4 402h3l-1.8 2.9" fill="none" stroke="#636466" stroke-width=".3"/>
<g fill="#293189" stroke="#293189" stroke-width=".3">
<path d="M223.5 399.7l.2 .5h-.6z"/>
<path d="M218.8 408.3h1.4l-1.9 1.3z"/>
<path d="M223.2 406.2h2.9l.8 2.1z"/>
<path d="M223.1 400.2l.8 .6-.2-.6zM223.1 400.2l.8 .6h-1.2z"/>
<path d="M222.7 400.8l1.5 .6-.3-.6zM222.7 400.8l1.5 .6h-2z"/>
<path d="M222.2 401.4l2.2 .6-.2-.6zM222.2 401.4l2.2 .6h-2.5z"/>
<path d="M221.9 402l2.6 .3-.1-.3zM221.9 402l2.6 .3h-2.8z"/>
<path d="M221.7 402.3l2.9 .3-.1-.3zM221.7 402.3l2.9 .3h-3.1z"/>
<path d="M221.5 402.6l3.2 .3-.1-.3zM221.5 402.6l3.2 .3h-3.4z"/>
<path d="M221.3 402.9l3.6 .3-.2-.3zM221.3 402.9l3.6 .3h-3.8z"/>
<path d="M221.1 403.2l3.9 .3-.1-.3zM221.1 403.2l3.9 .3h-4.1z"/>
<path d="M220.9 403.5l4.2 .3-.1-.3zM220.9 403.5l4.2 .3h-4.3z"/>
<path d="M220.8 403.8l4.4 .3-.1-.3zM220.8 403.8l4.4 .3h-4.6z"/>
<path d="M220.6 404.1l4.8 .3-.2-.3zM220.6 404.1l4.8 .3h-5z"/>
<path d="M220.4 404.4l5.1 .3-.1-.3zM220.4 404.4l5.1 .3h-5.2z"/>
<path d="M220.3 404.7l5.3 .3-.1-.3zM220.3 404.7l5.3 .3h-5.5z"/>
<path d="M220.1 405l5.6 .3-.1-.3zM220.1 405l5.6 .3h-5.7z"/>
<path d="M220 405.3l5.9 .3-.2-.3zM220 405.3l5.9 .3h-6.1z"/>
<path d="M219.8 405.6l6.2 .4-.1-.4zM219.8 405.6l6.2 .4h-6.3z"/>
<path d="M219.7 406l6.4 .2-.1-.2zM219.7 406l6.4 .2h-6.5z"/>
<path d="M219.6 406.2h3.6zM219.6 406.2l3.5 .1z"/>
<path d="M219.6 406.3l2.5 .6 1-.6zM219.6 406.3l2.5 .6h-2.8z"/>
<path d="M219.3 406.9l1.9 .7 .9-.7zM219.3 406.9l1.9 .7h-2.2z"/>
<path d="M223.2 406.2l2.6 2.1h1.1zM225.8 408.3h1.1l.5 1.3z"/>
<path d="M219 407.6l1.2 .7 1-.7zM219 407.6l1.2 .7h-1.4z"/>
</g>
<!-- layer: FA-ZONE-1 CABLE -->
<path d="M104.7 182.4v.1M113.5 182.4v.1M81.1 294.1v.1M91.4 294.1v.1" fill="none" stroke="#000" stroke-width=".3"/>
<path d="M99.4 183.1h2.7M106 181.7h1.4l-.8 1a.88 .88 0 0 1 .7 1.5 .88 .88 0 0 1-1.6-.3M108.3 181.7h1.7l-1.2 2.7M111 181.7h1.4l-.7 1a.88 .88 0 0 1 .6 1.5 .88 .88 0 0 1-1.5-.3M116.2 183.1h2.7M75.8 294.8h2.6M84.7 295.2h-1.9l1.3-1.8v2.7M85.6 293.4h1.4l-.8 1.1a.88 .88 0 0 1 .7 1.4 .88 .88 0 0 1-1.6-.3M89.5 293.8a.78 .78 0 0 0-1.1-.2 1.52 1.52 0 0 0 .5 2.5 .83 .83 0 0 0 .7-.8 .83 .83 0 0 0-.8-.8 .83 .83 0 0 0-.8 .7M94 294.8h2.7" fill="none" stroke="#5e5e5e" stroke-width=".3"/>
<g fill="#5e5e5e" stroke="#5e5e5e" stroke-width=".3">
<path d="M102.1 182.6l2.6 .5-2.6 .4z"/>
<path d="M113.5 183.1l2.7-.5v.9z"/>
<path d="M91.4 294.8l2.6-.5v.9z"/>
<path d="M78.4 294.3l2.7 .5-2.7 .4z"/>
</g>
<text font-size="7.8" fill="#00f" x="53.2" y="389" transform="rotate(-180 53.2 389)">N</text>
<g font-size="7" fill="#767676">
<text x="107.6" y="115.3" transform="rotate(-90 107.6 115.3)">1650 WIDE CORRIDOR</text>
<text x="190.6" y="116.3" transform="rotate(-90 190.6 116.3)">1650 WIDE CORRIDOR</text>
</g>
<g font-size="6.6">
<text x="86.4" y="75.8">SB-43</text>
<text x="183.8" y="86.1">SD-30</text>
</g>
<g font-size="6.5">
<text x="93.9" y="136.4">PLAN</text>
<text x="179.1" y="137.7">RCP</text>
<text x="74.4" y="245.2">ELEVATION-1</text>
<text x="163.1" y="246.9">ELEVATION-2</text>
<text x="70.9" y="357.7">ELEVATION-3</text>
<text x="158.6" y="357.7">ELEVATION-4</text>
</g>
<text font-size="6.2" x="100.5" y="85">SD-30</text>
<g font-size="5.7">
<text x="96.7" y="150.6">SLAB</text>
<text x="206.7" y="153.5">SLAB</text>
<text x="85" y="166.5">FALSE CEILING</text>
<text x="195.4" y="169.3">FALSE CEILING</text>
<text x="104.1" y="232.5">FFL.</text>
<text x="214.5" y="235.3">FFL.</text>
<text x="99.5" y="262.5">SLAB</text>
</g>
<g font-size="5.5">
<text x="58.1" y="372.1">TITLE :</text>
<text x="143" y="372.1">CLIENT :</text>
<text x="216.7" y="372.1">PROJECT :</text>
<text x="62.6" y="381.4">STORE ROOM CORRIDOR</text>
<text x="69.8" y="388">ELEVATION LAYOUT</text>
</g>
<g font-size="5.3">
<text x="210.6" y="262.5">SLAB</text>
<text x="88.2" y="278">FALSE CEILING</text>
<text x="218.4" y="344.3">FFL.</text>
</g>
<g font-size="5">
<text x="26.8" y="376.8">W</text>
<text x="12.6" y="392.5">S</text>
<text x="28.2" y="408.1">E</text>
</g>
<g font-size="4.5" fill="#f00">
<text x="103.1" y="78.6">SD</text>
<text x="186.1" y="79.6">SD</text>
</g>
<text font-size="4.4" x="153.5" y="401.9">AVC/TGMSIDC/IVFP/S/10</text>
<g font-size="4">
<text x="143.3" y="379.7">TELANGANA STATE MEDICAL</text>
<text x="143" y="389.3">DEVELOPMENT CORPORATION.</text>
<text x="143.2" y="384.5">SERVICES AND INFRASTRUCTURE</text>
<text x="171.3" y="415.7">SHEET</text>
<text x="199" y="415.7">10</text>
</g>
<g font-size="3.6" fill="#f00">
<text x="92.8" y="93.6">1</text>
<text x="86.9" y="99.6">4</text>
<text x="98.8" y="99.6">2</text>
<text x="93" y="106.6">3</text>
</g>
<g font-size="3.5">
<text x="56.3" y="396.4">PURPOSE OF DRAWING :-</text>
<text x="58.4" y="403.2">PROPOSED</text>
<text x="88.7" y="403.2">FOR APPROVAL</text>
<text x="58.3" y="410.8">WORKING</text>
<text x="100.1" y="410.8">AS BUILT</text>
<text x="218.6" y="413.2">ASTA</text>
</g>
<g font-size="3.3">
<text x="215.9" y="380.3">IFV CENTER ON THIRD FLOOR IN MODERN</text>
<text x="216" y="388.2">PETLABURJ, HYDERABAD ,TELANGANA.</text>
<text x="216" y="384.2">GOVERNMENT MATERNITY HOSPITAL,</text>
<text x="141.1" y="396.2">DWG. No.:</text>
<text x="141.2" y="408.7">REV</text>
<text x="157.8" y="408.7">R2</text>
<text x="171.7" y="408.7">DATE</text>
<text x="187.6" y="408.7">20-06-2024</text>
<text x="139.8" y="414.9">SCALE</text>
<text x="156.6" y="414.9">NTS</text>
</g>
<text font-size="2.7" x="216" y="394.3">CONTRACTOR :</text>
<g font-size="2.1">
<text x="232.6" y="406.3">H. NO. 8-2-334/27, Plot No. 27,</text>
<text x="232.7" y="403.8">M/s Asta Vardhman Consortium</text>
<text x="232.6" y="408.9">Road No. 03, Banjara Hills,</text>
<text x="232.6" y="411.4">Hyderabad - 500034</text>
</g>
</svg>
